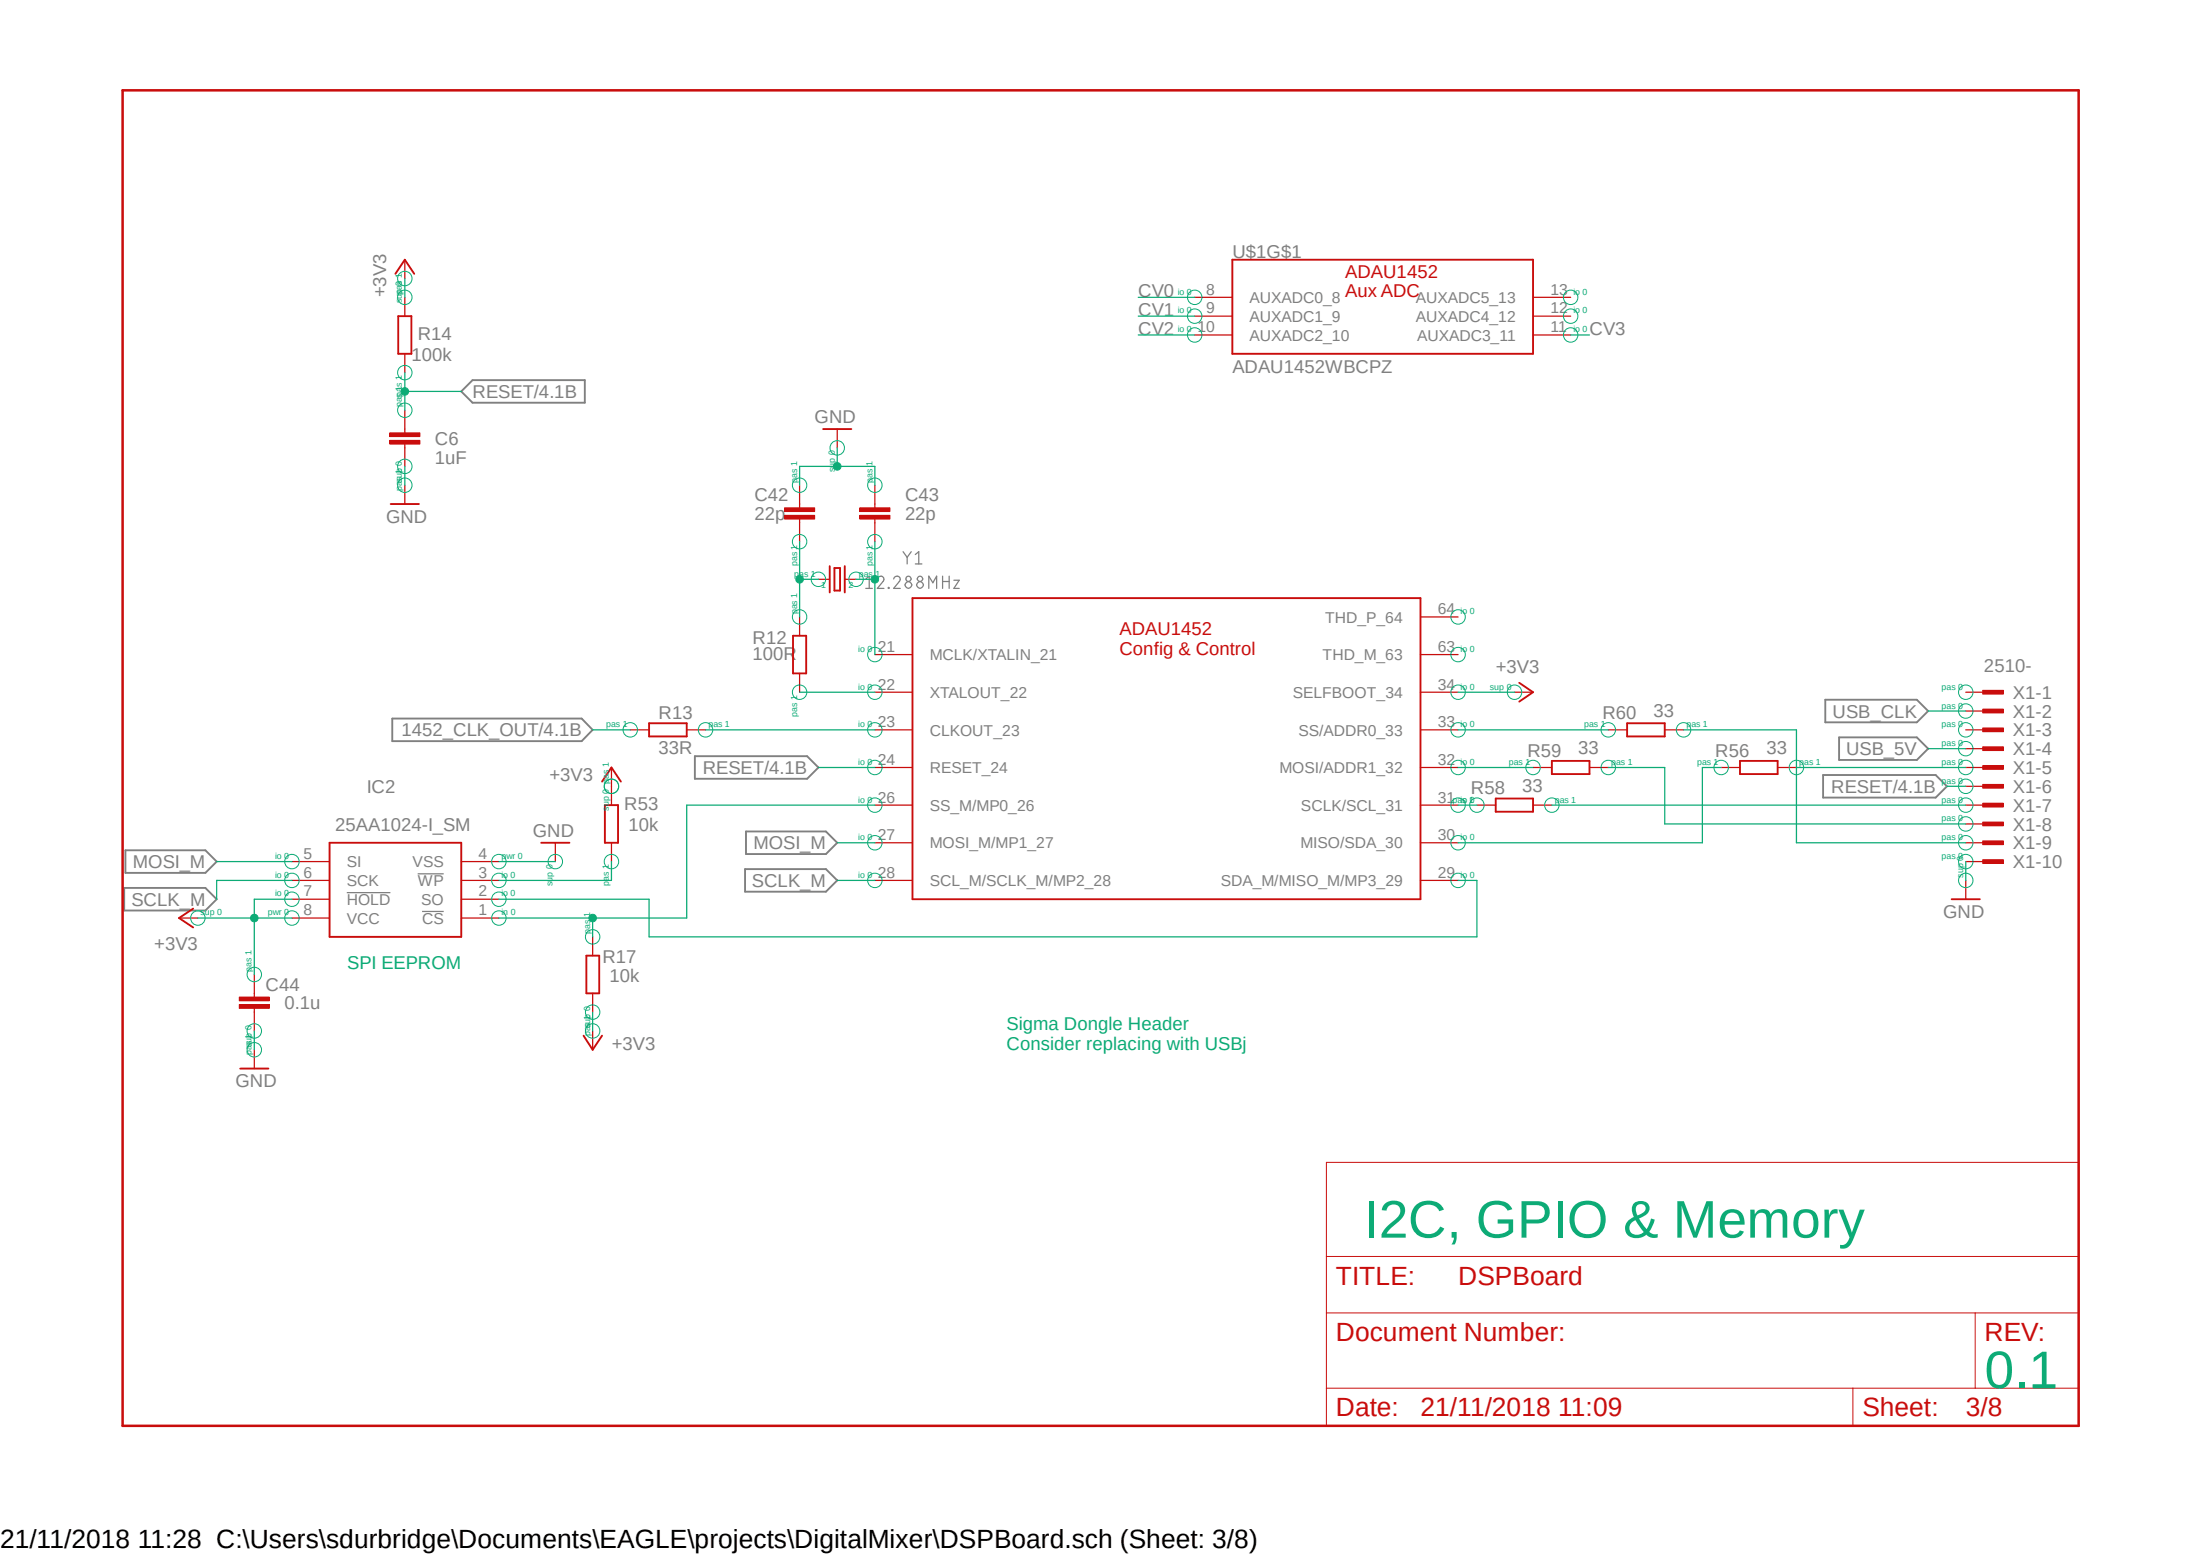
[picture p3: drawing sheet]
<svg xmlns="http://www.w3.org/2000/svg" width="297mm" height="210mm" viewBox="0 0 297 210" stroke-linecap="round" stroke-linejoin="round" font-family="sans-serif">
<path d="M16 11.9l265 181.1M281 11.9l-265 181.1" fill="none" stroke="#fff" stroke-width=".14"/>
<g fill="none" stroke="#808080" stroke-width=".17">
<path d="M116.9 78.1l.4-.3v1.6M116.9 79.4h.9M118.4 78.1a.44 .44 0 0 1 .7-.3 .44 .44 0 0 1 .1 .7l-.8 .9h.9M119.9 79.3h.1v.1h-.1zM120.6 78.1a.44 .44 0 0 1 .7-.3 .44 .44 0 0 1 .1 .7l-.8 .9h.9M121.9 74.5l.6 .7M122.5 75.2v.9M123 74.5l-.5 .7M123.6 74.8l.4-.3v1.6M123.6 76.1h.9M125.4 79.4v-1.6l.5 .9 .5-.9v1.6M127.3 77.8v1.6"/>
<path d="M127.3 78.5h.8M128.1 77.8v1.6M128.8 78.3h.7l-.7 1.1h.7M56.4 117.9h3.5M46.8 120.5h5.9M57 123h2.9"/>
<circle cx="122.7" cy="78.1" r=".37"/>
<circle cx="122.7" cy="79" r=".45"/>
<circle cx="124.2" cy="78.1" r=".37"/>
<circle cx="124.2" cy="79" r=".45"/>
</g>
<path d="M62.3 52.8l1.5-1.5h15.2v3.1h-15.2zM53 97h25.5l1.5 1.5-1.5 1.5h-25.5zM246.4 94.4h12.4l1.5 1.6-1.5 1.5h-12.4zM248.3 99.5h10.5l1.5 1.5-1.5 1.6h-10.5zM16.8 119.8h10.9l1.6 1.6-1.6 1.5h-10.9zM16.9 114.8h10.8l1.6 1.5-1.6 1.5h-10.8zM93.8 102.1h15.2l1.5 1.5-1.5 1.5h-15.2zM100.6 117.3h10.9l1.5 1.5-1.5 1.6h-10.9zM100.7 112.2h10.8l1.5 1.5-1.5 1.6h-10.8zM246.1 104.6h15.2l1.5 1.5-1.5 1.6h-15.2z" fill="none" stroke="#808080" stroke-width=".25"/>
<path d="M16.6 12.2h264v180.2h-264z" fill="none" stroke="#c90d0c" stroke-width=".34"/>
<path d="M179.1 156.9h101.5v35.5h-101.5zM179.1 177.2h101.5M179.1 169.6h101.5M266.7 177.2v10.2M179.1 187.4h101.5M250.1 187.4v5" fill="none" stroke="#c90d0c" stroke-width=".14"/>
<g fill="none" stroke="#c90d0c" stroke-width=".17">
<path d="M161.3 40.1h5.1M161.3 42.7h5.1M161.3 45.2h5.1M207 40.1h5M207 42.7h5M207 45.2h5M107.9 68v.5M107.9 70.1v.5M110.5 78.2h1.5M114 78.2h1.6M107.9 83.3v2.5M107.9 90.9v2.5"/>
<path d="M118.1 98.5h5.1M118.1 93.4h5.1M118.1 88.3h5.1M191.8 98.5h5M191.8 93.4h5M191.8 88.3h5M191.8 83.3h5M118.1 118.8h5.1M118.1 113.7h5.1M118.1 108.7h5.1M118.1 103.6h5.1M191.8 118.8h5"/>
<path d="M191.8 113.7h5M191.8 108.7h5M191.8 103.6h5"/>
</g>
<path d="M166.4 35.1h40.6v12.7h-40.6zM112 76.4v3.6M112.6 76.7h.8v3h-.8zM114 76.4v3.6M107.1 85.8h1.7v5.1h-1.7zM123.2 80.7h68.6v40.7h-68.6z" fill="none" stroke="#c90d0c" stroke-width=".25"/>
<path d="M105.9 69.6h4.1v.5h-4.1z" fill-rule="evenodd" fill="#c90d0c"/>
<path d="M105.9 69.6h4.1v.5h-4.1z" fill="none" stroke="#c90d0c" stroke-width=".14"/>
<path d="M105.9 68.5h4.1v.5h-4.1z" fill-rule="evenodd" fill="#c90d0c"/>
<path d="M105.9 68.5h4.1v.5h-4.1z" fill="none" stroke="#c90d0c" stroke-width=".14"/>
<path d="M107.9 65.5v2.5M107.9 70.6v2.5M118.1 68v.5M118.1 70.1v.5" fill="none" stroke="#c90d0c" stroke-width=".17"/>
<path d="M116.1 69.6h4v.5h-4z" fill-rule="evenodd" fill="#c90d0c"/>
<path d="M116.1 69.6h4v.5h-4z" fill="none" stroke="#c90d0c" stroke-width=".14"/>
<path d="M116.1 68.5h4v.5h-4z" fill-rule="evenodd" fill="#c90d0c"/>
<path d="M116.1 68.5h4v.5h-4z" fill="none" stroke="#c90d0c" stroke-width=".14"/>
<g fill="none" stroke="#c90d0c" stroke-width=".17">
<path d="M113 57.9v2.6M118.1 65.5v2.5M118.1 70.6v2.5M85.1 98.5h2.5M92.7 98.5h2.5M204.5 93.4h2.5M75 113.7v2.6M82.5 106.1v2.6M82.5 113.7v2.6M34.3 134.1v.5M34.3 136.1v.5M80 126.4v2.6"/>
<path d="M80 134.1v2.5"/>
</g>
<path d="M111.1 57.9h3.8M87.6 97.6h5.1v1.8h-5.1zM205.1 92.2l1.9 1.2-1.9 1.3M73.1 113.7h3.8M81.7 108.7h1.7v5h-1.7zM79.2 129h1.7v5.1h-1.7z" fill="none" stroke="#c90d0c" stroke-width=".25"/>
<path d="M32.3 135.6h4.1v.5h-4.1z" fill-rule="evenodd" fill="#c90d0c"/>
<path d="M32.3 135.6h4.1v.5h-4.1z" fill="none" stroke="#c90d0c" stroke-width=".14"/>
<path d="M32.3 134.6h4.1v.5h-4.1z" fill-rule="evenodd" fill="#c90d0c"/>
<path d="M32.3 134.6h4.1v.5h-4.1z" fill="none" stroke="#c90d0c" stroke-width=".14"/>
<g fill="none" stroke="#c90d0c" stroke-width=".17">
<path d="M39.4 118.8h5.1M39.4 116.3h5.1M62.3 118.8h5.1M62.3 116.3h5.1M82.5 103.6v2.5M24.2 123.9h2.5M34.3 131.5v2.6M34.3 136.6v2.5M39.4 123.9h5.1M39.4 121.4h5.1M62.3 123.9h5.1M62.3 121.4h5.1"/>
<path d="M80 139.1v2.6M34.3 141.7v2.5"/>
</g>
<path d="M44.5 113.7h17.8v12.7h-17.8zM81.3 105.5l1.2-1.9 1.3 1.9M26.1 122.6l-1.9 1.3 1.9 1.3M78.8 139.8l1.2 1.9 1.3-1.9M32.4 144.2h3.8" fill="none" stroke="#c90d0c" stroke-width=".25"/>
<path d="M267.7 93.2h2.8v.5h-2.8z" fill-rule="evenodd" fill="#c90d0c"/>
<path d="M267.7 93.2h2.8v.5h-2.8z" fill="none" stroke="#c90d0c" stroke-width=".14"/>
<path d="M265.4 93.4h2.5" fill="none" stroke="#c90d0c" stroke-width=".17"/>
<path d="M267.7 95.7h2.8v.5h-2.8z" fill-rule="evenodd" fill="#c90d0c"/>
<path d="M267.7 95.7h2.8v.5h-2.8z" fill="none" stroke="#c90d0c" stroke-width=".14"/>
<path d="M265.4 96h2.5" fill="none" stroke="#c90d0c" stroke-width=".17"/>
<path d="M267.7 98.3h2.8v.5h-2.8z" fill-rule="evenodd" fill="#c90d0c"/>
<path d="M267.7 98.3h2.8v.5h-2.8z" fill="none" stroke="#c90d0c" stroke-width=".14"/>
<path d="M265.4 98.5h2.5" fill="none" stroke="#c90d0c" stroke-width=".17"/>
<path d="M267.7 100.8h2.8v.5h-2.8z" fill-rule="evenodd" fill="#c90d0c"/>
<path d="M267.7 100.8h2.8v.5h-2.8z" fill="none" stroke="#c90d0c" stroke-width=".14"/>
<path d="M265.4 101h2.5" fill="none" stroke="#c90d0c" stroke-width=".17"/>
<path d="M267.7 103.3h2.8v.5h-2.8z" fill-rule="evenodd" fill="#c90d0c"/>
<path d="M267.7 103.3h2.8v.5h-2.8z" fill="none" stroke="#c90d0c" stroke-width=".14"/>
<path d="M265.4 103.6h2.5" fill="none" stroke="#c90d0c" stroke-width=".17"/>
<path d="M267.7 105.9h2.8v.5h-2.8z" fill-rule="evenodd" fill="#c90d0c"/>
<path d="M267.7 105.9h2.8v.5h-2.8z" fill="none" stroke="#c90d0c" stroke-width=".14"/>
<path d="M265.4 106.1h2.5" fill="none" stroke="#c90d0c" stroke-width=".17"/>
<path d="M267.7 108.4h2.8v.5h-2.8z" fill-rule="evenodd" fill="#c90d0c"/>
<path d="M267.7 108.4h2.8v.5h-2.8z" fill="none" stroke="#c90d0c" stroke-width=".14"/>
<path d="M265.4 108.7h2.5" fill="none" stroke="#c90d0c" stroke-width=".17"/>
<path d="M267.7 111h2.8v.5h-2.8z" fill-rule="evenodd" fill="#c90d0c"/>
<path d="M267.7 111h2.8v.5h-2.8z" fill="none" stroke="#c90d0c" stroke-width=".14"/>
<path d="M265.4 111.2h2.5" fill="none" stroke="#c90d0c" stroke-width=".17"/>
<path d="M267.7 113.5h2.8v.5h-2.8z" fill-rule="evenodd" fill="#c90d0c"/>
<path d="M267.7 113.5h2.8v.5h-2.8z" fill="none" stroke="#c90d0c" stroke-width=".14"/>
<path d="M265.4 113.7h2.5" fill="none" stroke="#c90d0c" stroke-width=".17"/>
<path d="M267.7 116h2.8v.5h-2.8z" fill-rule="evenodd" fill="#c90d0c"/>
<path d="M267.7 116h2.8v.5h-2.8z" fill="none" stroke="#c90d0c" stroke-width=".14"/>
<g fill="none" stroke="#c90d0c" stroke-width=".17">
<path d="M54.7 40.1v2.6M54.7 47.8v2.5M54.7 57.9v.5M54.7 59.9v.6M217.1 98.5h2.6M224.7 98.5h2.6M199.4 108.7h2.5M207 103.6h2.5M207 108.7h2.5M214.6 103.6h2.5M232.4 103.6h2.5M240 103.6h2.5"/>
<path d="M265.4 116.3h2.5M265.4 118.8v2.6"/>
</g>
<path d="M53.8 42.7h1.7v5.1h-1.7zM219.7 97.6h5v1.8h-5zM201.9 107.8h5.1v1.8h-5.1zM209.5 102.7h5.1v1.8h-5.1zM234.9 102.7h5.1v1.8h-5.1zM263.5 121.4h3.8" fill="none" stroke="#c90d0c" stroke-width=".25"/>
<path d="M52.6 59.4h4.1v.5h-4.1z" fill-rule="evenodd" fill="#c90d0c"/>
<path d="M52.6 59.4h4.1v.5h-4.1z" fill="none" stroke="#c90d0c" stroke-width=".14"/>
<path d="M52.6 58.4h4.1v.5h-4.1z" fill-rule="evenodd" fill="#c90d0c"/>
<path d="M52.6 58.4h4.1v.5h-4.1z" fill="none" stroke="#c90d0c" stroke-width=".14"/>
<path d="M54.7 35.1v2.5M54.7 55.4v2.5M54.7 60.5v2.4M54.7 65.5v2.5" fill="none" stroke="#c90d0c" stroke-width=".17"/>
<path d="M53.4 37l1.3-1.9 1.2 1.9M52.7 68h3.9" fill="none" stroke="#c90d0c" stroke-width=".25"/>
<g fill="none" stroke="#0dab76" stroke-width=".14">
<circle cx="54.6" cy="37.6" r=".98"/>
<circle cx="54.6" cy="55.4" r=".98"/>
<circle cx="54.6" cy="50.3" r=".98"/>
<circle cx="54.6" cy="40.1" r=".98"/>
<circle cx="161.3" cy="42.7" r=".98"/>
<circle cx="161.3" cy="40.1" r=".98"/>
<circle cx="161.3" cy="45.2" r=".98"/>
<circle cx="212" cy="40.1" r=".98"/>
<circle cx="212" cy="45.2" r=".98"/>
<circle cx="212" cy="42.7" r=".98"/>
<circle cx="54.6" cy="65.5" r=".98"/>
<circle cx="54.6" cy="62.9" r=".98"/>
<circle cx="107.9" cy="73.1" r=".98"/>
<circle cx="107.9" cy="65.5" r=".98"/>
<circle cx="110.5" cy="78.2" r=".98"/>
<circle cx="113" cy="60.5" r=".98"/>
<circle cx="115.6" cy="78.2" r=".98"/>
<circle cx="118.1" cy="73.1" r=".98"/>
<circle cx="118.1" cy="65.5" r=".98"/>
<circle cx="85.1" cy="98.5" r=".98"/>
<circle cx="95.2" cy="98.5" r=".98"/>
<circle cx="107.9" cy="83.3" r=".98"/>
<circle cx="107.9" cy="93.4" r=".98"/>
<circle cx="118.1" cy="98.5" r=".98"/>
<circle cx="118.1" cy="93.4" r=".98"/>
<circle cx="118.1" cy="88.3" r=".98"/>
<circle cx="196.8" cy="98.5" r=".98"/>
<circle cx="196.8" cy="93.4" r=".98"/>
<circle cx="196.8" cy="88.3" r=".98"/>
<circle cx="196.8" cy="83.3" r=".98"/>
<circle cx="204.5" cy="93.4" r=".98"/>
<circle cx="217.1" cy="98.5" r=".98"/>
<circle cx="227.3" cy="98.5" r=".98"/>
<circle cx="265.4" cy="93.4" r=".98"/>
<circle cx="265.4" cy="96" r=".98"/>
<circle cx="265.4" cy="98.5" r=".98"/>
<circle cx="39.4" cy="118.8" r=".98"/>
<circle cx="39.4" cy="116.3" r=".98"/>
<circle cx="67.3" cy="118.8" r=".98"/>
<circle cx="67.3" cy="116.3" r=".98"/>
<circle cx="75" cy="116.3" r=".98"/>
<circle cx="82.5" cy="116.3" r=".98"/>
<circle cx="82.5" cy="106.1" r=".98"/>
<circle cx="118.1" cy="113.7" r=".98"/>
<circle cx="118.1" cy="108.7" r=".98"/>
<circle cx="118.1" cy="118.8" r=".98"/>
<circle cx="118.1" cy="103.6" r=".98"/>
<circle cx="196.8" cy="113.7" r=".98"/>
<circle cx="196.8" cy="108.7" r=".98"/>
<circle cx="196.8" cy="118.8" r=".98"/>
<circle cx="196.8" cy="103.6" r=".98"/>
<circle cx="199.4" cy="108.7" r=".98"/>
<circle cx="207" cy="103.6" r=".98"/>
<circle cx="209.5" cy="108.7" r=".98"/>
<circle cx="217.1" cy="103.6" r=".98"/>
<circle cx="232.4" cy="103.6" r=".98"/>
<circle cx="242.5" cy="103.6" r=".98"/>
<circle cx="265.4" cy="116.3" r=".98"/>
<circle cx="265.4" cy="103.6" r=".98"/>
<circle cx="265.4" cy="101" r=".98"/>
<circle cx="265.4" cy="118.8" r=".98"/>
<circle cx="265.4" cy="113.7" r=".98"/>
<circle cx="265.4" cy="106.1" r=".98"/>
<circle cx="265.4" cy="108.7" r=".98"/>
<circle cx="265.4" cy="111.2" r=".98"/>
<circle cx="26.7" cy="123.9" r=".98"/>
<circle cx="34.3" cy="139.1" r=".98"/>
<circle cx="34.3" cy="131.5" r=".98"/>
<circle cx="39.4" cy="121.4" r=".98"/>
<circle cx="39.4" cy="123.9" r=".98"/>
<circle cx="67.3" cy="121.4" r=".98"/>
<circle cx="67.3" cy="123.9" r=".98"/>
<circle cx="80" cy="136.6" r=".98"/>
<circle cx="80" cy="139.1" r=".98"/>
<circle cx="80" cy="126.4" r=".98"/>
<circle cx="34.3" cy="141.7" r=".98"/>
</g>
<path d="M107.9 65.5v-2.6h10.2v2.6M113 60.5v2.4M67.4 116.3h7.6M265.4 116.3v2.5M34.3 139.1v2.6" fill="none" stroke="#0dab76" stroke-width=".17"/>
<circle cx="113" cy="62.9" r=".51" fill="#0dab76"/>
<circle cx="113" cy="62.9" r=".51" fill="none" stroke="#0dab76" stroke-width=".14"/>
<path d="M153.7 40.1h7.6M153.7 42.7h7.6M153.7 45.2h7.6M212 45.2h2.6M54.7 62.9v2.6M196.8 93.4h7.7M26.7 123.9h12.7M39.4 121.4h-5.1v2.5M80 136.6v2.5" fill="none" stroke="#0dab76" stroke-width=".17"/>
<circle cx="34.3" cy="123.9" r=".51" fill="#0dab76"/>
<circle cx="34.3" cy="123.9" r=".51" fill="none" stroke="#0dab76" stroke-width=".14"/>
<path d="M54.7 37.6v2.5M54.7 50.3v5.1M54.7 52.8h7.6M80 98.5h5.1M95.2 98.5h22.9M107.9 93.4h10.2M110.5 103.6h7.6M262.8 106.1h2.6M34.3 123.9v7.6" fill="none" stroke="#0dab76" stroke-width=".17"/>
<circle cx="54.6" cy="52.8" r=".51" fill="#0dab76"/>
<circle cx="54.6" cy="52.8" r=".51" fill="none" stroke="#0dab76" stroke-width=".14"/>
<path d="M118.1 108.7h-25.4v15.2h-25.3M80 123.9v2.5" fill="none" stroke="#0dab76" stroke-width=".17"/>
<circle cx="80" cy="123.9" r=".51" fill="#0dab76"/>
<circle cx="80" cy="123.9" r=".51" fill="none" stroke="#0dab76" stroke-width=".14"/>
<g fill="none" stroke="#0dab76" stroke-width=".17">
<path d="M115.6 78.2h2.5M118.1 73.1v15.2M196.8 98.5h20.3M260.3 96h5.1M29.3 116.3h10.1M39.4 118.8h-10.1v2.6M113 113.7h5.1M113 118.8h5.1M196.8 118.8h2.6v7.6h-111.8v-5h-20.2M196.8 103.6h10.2M196.8 108.7h2.6M209.5 108.7h55.9"/>
<path d="M232.4 103.6h-2.6v10.1h-33M242.5 103.6h22.9M260.3 101h5.1"/>
</g>
<circle cx="118.1" cy="78.2" r=".51" fill="#0dab76"/>
<circle cx="118.1" cy="78.2" r=".51" fill="none" stroke="#0dab76" stroke-width=".14"/>
<path d="M107.9 73.1v10.2M107.9 78.2h2.6" fill="none" stroke="#0dab76" stroke-width=".17"/>
<circle cx="107.9" cy="78.2" r=".51" fill="#0dab76"/>
<circle cx="107.9" cy="78.2" r=".51" fill="none" stroke="#0dab76" stroke-width=".14"/>
<path d="M227.3 98.5h15.2v15.2h22.9M82.5 116.3v2.5h-15.1M217.1 103.6h7.6v7.6h40.7" fill="none" stroke="#0dab76" stroke-width=".17"/>
<g font-size="7.2" fill="#0dab76">
<text x="184.2" y="167">I2C, GPIO &amp; Memory</text>
<text x="267.9" y="187.4">0.1</text>
</g>
<g font-size="3.6" fill="#c90d0c">
<text x="180.3" y="173.4">TITLE:</text>
<text x="196.9" y="173.4">DSPBoard</text>
<text x="180.3" y="181">Document Number:</text>
<text x="267.9" y="181">REV:</text>
<text x="180.3" y="191.2">Date:</text>
<text x="191.8" y="191.2">21/11/2018 11:09</text>
<text x="251.4" y="191.2">Sheet:</text>
<text x="265.4" y="191.2">3/8</text>
</g>
<text font-size="3.6" x="0" y="208.9">21/11/2018 11:28 C:\Users\sdurbridge\Documents\EAGLE\projects\DigitalMixer\DSPBoard.sch (Sheet: 3/8)</text>
<g font-size="2.5" fill="#808080">
<text x="166.4" y="34.8">U$1G$1</text>
<text x="52.1" y="40.1" transform="rotate(-90 52.1 40.1)">+3V3</text>
<text x="153.7" y="40.1">CV0</text>
<text x="56.4" y="45.9">R14</text>
<text x="153.7" y="42.7">CV1</text>
<text x="153.7" y="45.2">CV2</text>
<text x="214.6" y="45.2">CV3</text>
<text x="55.5" y="48.8">100k</text>
<text x="63.8" y="53.7">RESET/4.1B</text>
<text x="166.4" y="50.3">ADAU1452WBCPZ</text>
<text x="110" y="57.2">GND</text>
<text x="58.7" y="62.6">1uF</text>
<text x="58.7" y="60.1">C6</text>
<text x="52.1" y="70.6">GND</text>
<text x="101.9" y="70.2">22p</text>
<text x="101.9" y="67.7">C42</text>
<text x="122.2" y="70.2">22p</text>
<text x="122.2" y="67.7">C43</text>
<text x="101.6" y="89.1">100R</text>
<text x="101.6" y="86.9">R12</text>
<text x="201.9" y="90.9">+3V3</text>
<text x="267.8" y="90.8">2510-</text>
<text x="271.7" y="94.3">X1-1</text>
<text x="54.2" y="99.4">1452_CLK_OUT/4.1B</text>
<text x="88.9" y="101.8">33R</text>
<text x="88.9" y="97">R13</text>
<text x="213.1" y="101.8">33</text>
<text x="216.3" y="97">R60</text>
<text x="223.2" y="96.7">33</text>
<text x="238.5" y="101.8">33</text>
<text x="247.4" y="96.9">USB_CLK</text>
<text x="249.2" y="101.9">USB_5V</text>
<text x="271.7" y="96.9">X1-2</text>
<text x="271.7" y="99.4">X1-3</text>
<text x="271.7" y="101.9">X1-4</text>
<text x="49.5" y="107">IC2</text>
<text x="74.2" y="105.4">+3V3</text>
<text x="94.9" y="104.5">RESET/4.1B</text>
<text x="198.6" y="107.2">R58</text>
<text x="205.5" y="106.9">33</text>
<text x="206.2" y="102.1">R59</text>
<text x="231.6" y="102.1">R56</text>
<text x="247.2" y="107">RESET/4.1B</text>
<text x="271.7" y="104.5">X1-5</text>
<text x="271.7" y="107">X1-6</text>
<text x="45.3" y="112.1">25AA1024-I_SM</text>
<text x="71.9" y="113">GND</text>
<text x="84.3" y="109.4">R53</text>
<text x="84.8" y="112.2">10k</text>
<text x="271.7" y="109.6">X1-7</text>
<text x="271.7" y="112.1">X1-8</text>
<text x="17.9" y="117.2">MOSI_M</text>
<text x="101.5" y="119.7">SCLK_M</text>
<text x="101.7" y="114.6">MOSI_M</text>
<text x="271.7" y="114.6">X1-9</text>
<text x="271.7" y="117.2">X1-10</text>
<text x="17.7" y="122.3">SCLK_M</text>
<text x="262.3" y="123.9">GND</text>
<text x="20.8" y="128.2">+3V3</text>
<text x="81.3" y="130">R17</text>
<text x="35.9" y="133.7">C44</text>
<text x="38.4" y="136.2">0.1u</text>
<text x="82.3" y="132.5">10k</text>
<text x="82.6" y="141.7">+3V3</text>
<text x="31.8" y="146.8">GND</text>
</g>
<g font-size="2.5" fill="#c90d0c">
<text x="181.6" y="37.5">ADAU1452</text>
<text x="181.6" y="40.1">Aux ADC</text>
<text x="151.1" y="85.7">ADAU1452</text>
<text x="151.1" y="88.4">Config &amp; Control</text>
</g>
<g font-size="2.5" fill="#0dab76">
<text x="46.9" y="130.8">SPI EEPROM</text>
<text x="135.9" y="139">Sigma Dongle Header</text>
<text x="135.9" y="141.7">Consider replacing with USBj</text>
</g>
<g font-size="2.1" fill="#808080">
<text x="162.9" y="39.8">8</text>
<text x="168.7" y="40.9">AUXADC0_8</text>
<text x="191.1" y="40.9">AUXADC5_13</text>
<text x="209.3" y="39.8">13</text>
<text x="161.7" y="44.8">10</text>
<text x="162.9" y="42.3">9</text>
<text x="168.7" y="43.4">AUXADC1_9</text>
<text x="168.7" y="46">AUXADC2_10</text>
<text x="191.1" y="43.4">AUXADC4_12</text>
<text x="191.3" y="46">AUXADC3_11</text>
<text x="209.3" y="44.8">11</text>
<text x="209.3" y="42.3">12</text>
<text x="194.1" y="82.9">64</text>
<text x="118.5" y="88">21</text>
<text x="125.5" y="89.1">MCLK/XTALIN_21</text>
<text x="178.6" y="89.1">THD_M_63</text>
<text x="178.9" y="84">THD_P_64</text>
<text x="194.1" y="88">63</text>
<text x="118.5" y="93.1">22</text>
<text x="125.5" y="94.2">XTALOUT_22</text>
<text x="174.5" y="94.2">SELFBOOT_34</text>
<text x="194.1" y="93.1">34</text>
<text x="118.5" y="98.2">23</text>
<text x="125.5" y="99.3">CLKOUT_23</text>
<text x="175.3" y="99.3">SS/ADDR0_33</text>
<text x="194.1" y="98.2">33</text>
<text x="118.5" y="103.3">24</text>
<text x="125.5" y="104.4">RESET_24</text>
<text x="172.7" y="104.4">MOSI/ADDR1_32</text>
<text x="194.1" y="103.3">32</text>
<text x="118.5" y="113.4">27</text>
<text x="118.5" y="108.3">26</text>
<text x="125.5" y="109.4">SS_M/MP0_26</text>
<text x="175.6" y="109.4">SCLK/SCL_31</text>
<text x="194.1" y="113.4">30</text>
<text x="194.1" y="108.3">31</text>
<text x="41" y="118.4">6</text>
<text x="41" y="116">5</text>
<text x="46.8" y="119.6">SCK</text>
<text x="46.8" y="117.1">SI</text>
<text x="55.7" y="117.1">VSS</text>
<text x="56.4" y="119.6">WP</text>
<text x="64.6" y="118.4">3</text>
<text x="64.6" y="116">4</text>
<text x="118.5" y="118.4">28</text>
<text x="125.5" y="119.6">SCL_M/SCLK_M/MP2_28</text>
<text x="125.5" y="114.5">MOSI_M/MP1_27</text>
<text x="164.8" y="119.6">SDA_M/MISO_M/MP3_29</text>
<text x="175.6" y="114.5">MISO/SDA_30</text>
<text x="194.1" y="118.4">29</text>
<text x="41" y="123.5">8</text>
<text x="41" y="121">7</text>
<text x="46.8" y="124.7">VCC</text>
<text x="46.8" y="122.1">HOLD</text>
<text x="56.9" y="122.1">SO</text>
<text x="57" y="124.7">CS</text>
<text x="64.6" y="123.5">1</text>
<text x="64.6" y="121">2</text>
</g>
<g font-size="1.2" fill="#0dab76">
<text x="54.3" y="40.9" transform="rotate(-90 54.3 40.9)">sup 0</text>
<text x="54.3" y="39.8" transform="rotate(-90 54.3 39.8)">pas 1</text>
<text x="159" y="39.8">io 0</text>
<text x="212.4" y="39.8">io 0</text>
<text x="159" y="42.3">io 0</text>
<text x="159" y="44.8">io 0</text>
<text x="212.4" y="44.8">io 0</text>
<text x="212.4" y="42.3">io 0</text>
<text x="54.3" y="53.6" transform="rotate(-90 54.3 53.6)">pas 1</text>
<text x="54.3" y="65.2" transform="rotate(-90 54.3 65.2)">sup 0</text>
<text x="107.6" y="65.2" transform="rotate(-90 107.6 65.2)">pas 1</text>
<text x="112.7" y="63.8" transform="rotate(-90 112.7 63.8)">sup 0</text>
<text x="117.8" y="65.2" transform="rotate(-90 117.8 65.2)">pas 1</text>
<text x="54.3" y="66.3" transform="rotate(-90 54.3 66.3)">pas 1</text>
<text x="107.2" y="77.9">pas 1</text>
<text x="107.6" y="76.4" transform="rotate(-90 107.6 76.4)">pas 1</text>
<text x="116" y="77.9">pas 1</text>
<text x="117.8" y="76.4" transform="rotate(-90 117.8 76.4)">pas 1</text>
<text x="107.6" y="82.9" transform="rotate(-90 107.6 82.9)">pas 1</text>
<text x="110.9" y="79.3">1</text>
<text x="114.6" y="79.3">2</text>
<text x="197.2" y="82.9">io 0</text>
<text x="115.9" y="88">io 0</text>
<text x="197.2" y="88">io 0</text>
<text x="115.9" y="93.1">io 0</text>
<text x="197.2" y="93.1">io 0</text>
<text x="201.1" y="93.1">sup 0</text>
<text x="262.1" y="93.1">pas 0</text>
<text x="262.1" y="95.6">pas 0</text>
<text x="81.8" y="98.2">pas 1</text>
<text x="95.6" y="98.2">pas 1</text>
<text x="107.6" y="96.7" transform="rotate(-90 107.6 96.7)">pas 1</text>
<text x="115.9" y="98.2">io 0</text>
<text x="197.2" y="98.2">io 0</text>
<text x="213.9" y="98.2">pas 1</text>
<text x="227.7" y="98.2">pas 1</text>
<text x="262.1" y="98.2">pas 0</text>
<text x="262.1" y="100.7">pas 0</text>
<text x="115.9" y="103.3">io 0</text>
<text x="197.2" y="103.3">io 0</text>
<text x="203.7" y="103.3">pas 1</text>
<text x="217.5" y="103.3">pas 1</text>
<text x="229.1" y="103.3">pas 1</text>
<text x="242.9" y="103.3">pas 1</text>
<text x="262.1" y="103.3">pas 0</text>
<text x="262.1" y="105.8">pas 0</text>
<text x="82.2" y="109.4" transform="rotate(-90 82.2 109.4)">sup 0 pas 1</text>
<text x="115.9" y="113.4">io 0</text>
<text x="115.9" y="108.3">io 0</text>
<text x="196.1" y="108.3">pas 1</text>
<text x="197.2" y="113.4">io 0</text>
<text x="197.2" y="108.3">io 0</text>
<text x="209.9" y="108.3">pas 1</text>
<text x="262.1" y="108.3">pas 0</text>
<text x="262.1" y="110.9">pas 0</text>
<text x="262.1" y="113.4">pas 0</text>
<text x="37.1" y="118.4">io 0</text>
<text x="37.1" y="116">io 0</text>
<text x="67.7" y="118.4">io 0</text>
<text x="67.7" y="116">pwr 0</text>
<text x="74.6" y="119.6" transform="rotate(-90 74.6 119.6)">sup 0</text>
<text x="82.2" y="119.6" transform="rotate(-90 82.2 119.6)">pas 1</text>
<text x="115.9" y="118.4">io 0</text>
<text x="197.2" y="118.4">io 0</text>
<text x="262.1" y="116">pas 0</text>
<text x="265.1" y="118.4" transform="rotate(-90 265.1 118.4)">sup 0</text>
<text x="27.1" y="123.5">sup 0</text>
<text x="36.2" y="123.5">pwr 0</text>
<text x="37.1" y="121">io 0</text>
<text x="67.7" y="123.5">in 0</text>
<text x="67.7" y="121">io 0</text>
<text x="34" y="131.2" transform="rotate(-90 34 131.2)">pas 1</text>
<text x="79.7" y="126.1" transform="rotate(-90 79.7 126.1)">pas 1</text>
<text x="34" y="142.4" transform="rotate(-90 34 142.4)">pas 1</text>
<text x="34" y="141.3" transform="rotate(-90 34 141.3)">sup 0</text>
<text x="79.7" y="139.9" transform="rotate(-90 79.7 139.9)">pas 1</text>
<text x="79.7" y="138.8" transform="rotate(-90 79.7 138.8)">sup 0</text>
</g>
</svg>
